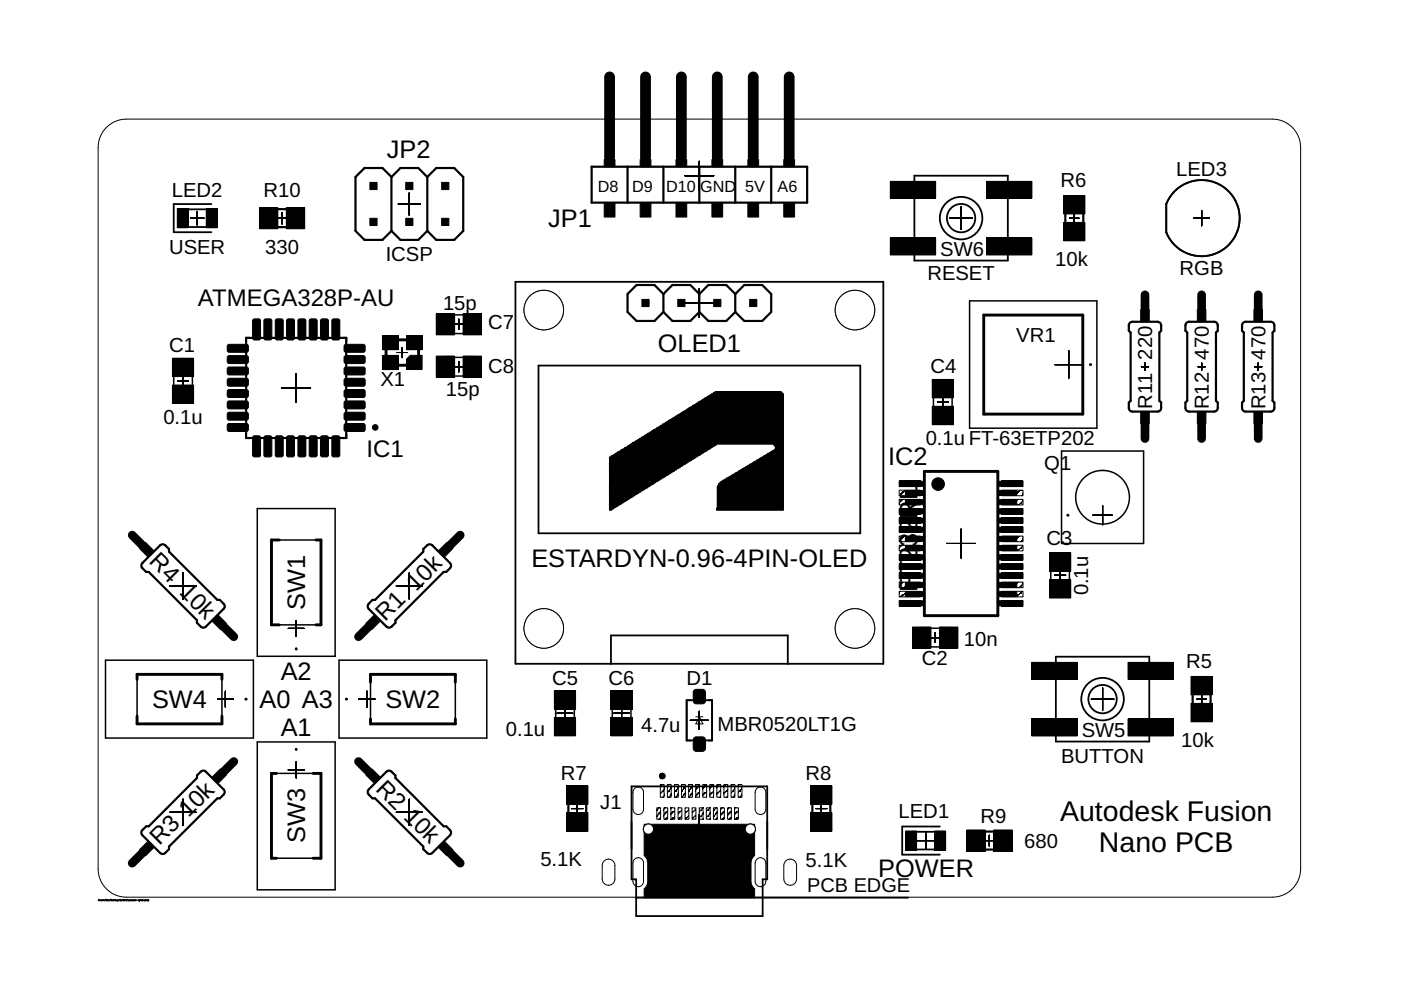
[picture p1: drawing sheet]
<svg xmlns="http://www.w3.org/2000/svg" width="297mm" height="210mm" viewBox="0 0 297 210" stroke-linecap="round" stroke-linejoin="round" font-family="sans-serif">
<g fill="none" stroke="#000" stroke-width=".21">
<path d="M22.6 27l1.6-1.2 1.3-.4 1.3-.1h242.9a6 6 0 0 1 6.1 6v152.9a6 6 0 0 1-6.1 6h-242.9a6 6 0 0 1-6-6v-152.9l.3-2 .6-1.2zM145.2 37.3h6.1M148.3 34.2v6.1M40.4 46.2h2.8M41.8 44.8v2.9M58.6 46.2h2.4M59.8 45v2.5M84.5 43.2h4.6M86.8 40.9v4.7M201.4 46.2h4.7M203.8 43.9v4.7M226.8 46.2h1.9"/>
<path d="M227.8 45.3v1.9M253.2 46.2h3.2M254.8 44.7v3.2M38.8 79.7v2.2M49.3 78.1h1.8v1.1h-1.8zM49.3 75.7h1.8v1.1h-1.8zM49.3 73.3h1.8v1.1h-1.8zM52.3 71.8h21v21h-21zM53.8 68.7h1.2v1.8h-1.2zM56.2 68.7h1.2v1.8h-1.2zM58.6 68.7h1.2v1.8h-1.2zM61 68.7h1.2v1.8h-1.2z"/>
<path d="M62.8 79.2v6.1M63.4 68.7h1.2v1.8h-1.2zM65.8 68.7h1.2v1.8h-1.2zM68.2 68.7h1.2v1.8h-1.2zM70.6 68.7h1.2v1.8h-1.2zM74.5 73.3h1.8v1.1h-1.8zM74.5 75.7h1.8v1.1h-1.8zM74.5 78.1h1.8v1.1h-1.8zM84.2 74.7h2.2M85.3 73.7v2.1M96.2 77.7h2.2M96.2 68.7h2.1"/>
<path d="M97.3 67.7v2.1M97.3 76.7v2.1M145.2 64.2h6.1M148.3 61.2v6.1M223.6 77.3h5.9M226.6 74.4v5.8M242 77.7h1.5M242.8 77v1.5M254 77.7h1.5M254.8 77v1.5M266 77.7h1.5M266.8 77v1.5"/>
<path d="M37.7 80.8h2.2M49.3 90.1h1.8v1.1h-1.8zM49.3 87.7h1.8v1.1h-1.8zM49.3 85.3h1.8v1.1h-1.8zM49.3 82.9h1.8v1.1h-1.8zM49.3 80.5h1.8v1.1h-1.8zM53.8 93.9h1.2v1.8h-1.2zM56.2 93.9h1.2v1.8h-1.2zM58.6 93.9h1.2v1.8h-1.2zM59.8 82.3h6M61 93.9h1.2v1.8h-1.2zM63.4 93.9h1.2v1.8h-1.2z"/>
<path d="M65.8 93.9h1.2v1.8h-1.2zM68.2 93.9h1.2v1.8h-1.2zM70.6 93.9h1.2v1.8h-1.2zM74.5 80.5h1.8v1.1h-1.8zM74.5 82.9h1.8v1.1h-1.8zM74.5 85.3h1.8v1.1h-1.8zM74.5 87.7h1.8v1.1h-1.8zM74.5 90.1h1.8v1.1h-1.8zM198.8 85.2h2.2M199.9 84.1v2.3M200.7 115.2h6.1M203.8 112.2v6.1"/>
<path d="M231.8 109.2h4M233.8 107.2v4.1M36 124.2h5.6M38.8 121.5v5.5M61.1 133.2h3.4M62.8 131.6v3.3M84 124.2h5.6M86.8 121.5v5.5M197.3 135.2h2M198.3 134.1v2.1M223.6 122h2.3M224.8 120.8v2.3"/>
<path d="M46.1 148.2h3.4M47.8 146.6v3.3M76.1 148.2h3.4M77.8 146.6v3.3M118.1 151.2h3.4M119.8 149.6v3.3M130.2 151.2h3.2M131.8 149.6v3.3M146.4 152.7h3.8M147.4 147.2h1.8v.7h-1.8zM147.4 157.5h1.8v.8h-1.8zM147.5 152h1.5"/>
<path d="M148.3 150.8v3.8M148.3 152l.7 1.5h-1.5zM231.4 148.2h4.7M233.8 145.9v4.7M253.8 148.2h1.9M254.8 147.3v1.9M36 172.2h5.6M38.8 169.5v5.5M61.1 163.2h3.4M62.8 161.5v3.4M84 172.2h5.6M86.8 169.5v5.5"/>
<path d="M121.2 171.4h2.4M122.4 170.2v2.5M134.5 167.2a1.11 1.11 0 0 1 1.3-.3 1.11 1.11 0 0 1 .6 1.1v3.6a1.12 1.12 0 0 1-1.1 1.1 1.12 1.12 0 0 1-1.1-1.1v-3.6zM145.2 175.8h6.1M148.3 172.7v6.1M160.4 167.2a1.13 1.13 0 0 1 1.3-.3 1.13 1.13 0 0 1 .7 1.1v3.6a1.13 1.13 0 0 1-1.2 1.1 1.13 1.13 0 0 1-1.1-1.1v-3.6zM173 171.4h2.3M174.1 170.3v2.3M194.4 178.2h3.7M196.3 176.4v3.7M208.6 178.2h2.3M209.8 177.1v2.2"/>
<path d="M128 182.7a1.33 1.33 0 0 1 1.5-.5 1.33 1.33 0 0 1 .9 1.3v2.9a1.34 1.34 0 0 1-1.4 1.3 1.34 1.34 0 0 1-1.3-1.3v-2.9zM134.5 182.2a1.11 1.11 0 0 1 1.3-.3 1.11 1.11 0 0 1 .6 1.1v3.9a1.12 1.12 0 0 1-1.1 1.1 1.12 1.12 0 0 1-1.1-1.1v-3.9zM160.4 182.2a1.13 1.13 0 0 1 1.3-.3 1.13 1.13 0 0 1 .7 1.1v3.9a1.13 1.13 0 0 1-1.2 1.1 1.13 1.13 0 0 1-1.1-1.1v-3.9zM166.5 182.7a1.35 1.35 0 0 1 1.5-.5 1.35 1.35 0 0 1 .9 1.3v2.9a1.35 1.35 0 0 1-1.4 1.3 1.35 1.35 0 0 1-1.3-1.3v-2.9z"/>
<circle cx="137.5" cy="175.8" r="1.08"/>
</g>
<g fill="#000" stroke="#000" stroke-width=".21">
<path d="M48.4 73.1h4.1l.2 .3-.1 1.1-.3 .2-3.9-.1-.2-.3v-.9z" fill-rule="evenodd"/>
<path d="M48.4 75.5h4.1l.2 .3-.1 1.1-.3 .2-3.9-.1-.2-.3v-.9z" fill-rule="evenodd"/>
<path d="M48.4 77.9h4.1l.2 .3-.1 1.1-.3 .2-3.9-.1-.2-.3v-.9z" fill-rule="evenodd"/>
<path d="M53.6 67.8l.4-.2h.8l.4 .2v3.9l-.2 .3-1 .1-.4-.2z" fill-rule="evenodd"/>
<path d="M56 67.8l.4-.2h.8l.4 .2v3.9l-.2 .3-1 .1-.4-.2z" fill-rule="evenodd"/>
<path d="M58.4 67.8l.4-.2h.8l.4 .2v3.9l-.2 .3-1 .1-.4-.2z" fill-rule="evenodd"/>
<path d="M60.8 67.8l.4-.2h.8l.4 .2v3.9l-.2 .3-1 .1-.4-.2z" fill-rule="evenodd"/>
<path d="M63.2 67.8l.4-.2h.8l.4 .2 .1 3.9-.3 .3-1 .1-.4-.2z" fill-rule="evenodd"/>
<path d="M65.6 67.8l.4-.2h.8l.4 .2v3.9l-.2 .3-1 .1-.4-.2z" fill-rule="evenodd"/>
<path d="M68 67.8l.4-.2h.8l.4 .2v3.9l-.2 .3-1 .1-.4-.2z" fill-rule="evenodd"/>
<path d="M70.4 67.8l.4-.2h.8l.4 .2 .1 3.9-.3 .3-1 .1-.4-.2z" fill-rule="evenodd"/>
<path d="M73.1 77.9h4.1l.2 .3v1.1l-.4 .2-3.9-.1-.2-.3v-.9z" fill-rule="evenodd"/>
<path d="M73.1 75.5h4.1l.2 .3v1.1l-.4 .2-3.9-.1-.2-.3v-.9z" fill-rule="evenodd"/>
<path d="M73.1 73.1h4.1l.2 .3v1.1l-.4 .2-3.9-.1-.2-.3v-.9z" fill-rule="evenodd"/>
<path d="M87 75.3h2.5v3h-3.3v-2.2z" fill-rule="evenodd"/>
<path d="M48.4 80.3h4.1l.2 .3-.1 1.1-.3 .2-3.9-.1-.2-.3v-.9z" fill-rule="evenodd"/>
<path d="M48.4 82.6h4.1l.2 .4-.1 1.1-.3 .2-3.9-.1-.2-.3v-.9z" fill-rule="evenodd"/>
<path d="M48.4 85.1h4.1l.2 .3-.1 1.1-.3 .2-3.9-.1-.2-.3v-.9z" fill-rule="evenodd"/>
<path d="M48.4 87.5h4.1l.2 .3-.1 1.1-.3 .2-3.9-.1-.2-.3v-.9z" fill-rule="evenodd"/>
<path d="M48.4 89.8h4.1l.2 .4-.1 1.1-.3 .2-3.9-.1-.2-.3v-.9z" fill-rule="evenodd"/>
<path d="M53.6 92.6l.4-.2h.8l.4 .2v3.9l-.2 .3-1 .1-.4-.2z" fill-rule="evenodd"/>
<path d="M56 92.6l.4-.2h.8l.4 .2v3.9l-.2 .3-1 .1-.4-.2z" fill-rule="evenodd"/>
<path d="M58.4 92.6l.4-.2h.8l.4 .2v3.9l-.2 .3-1 .1-.4-.2z" fill-rule="evenodd"/>
<path d="M60.8 92.6l.4-.2h.8l.4 .2v3.9l-.2 .3-1 .1-.4-.2z" fill-rule="evenodd"/>
<path d="M63.2 92.6l.4-.2h.8l.4 .2 .1 3.9-.3 .3-1 .1-.4-.2z" fill-rule="evenodd"/>
<path d="M65.6 92.6l.4-.2h.8l.4 .2v3.9l-.2 .3-1 .1-.4-.2z" fill-rule="evenodd"/>
<path d="M68 92.6l.4-.2h.8l.4 .2v3.9l-.2 .3-1 .1-.4-.2z" fill-rule="evenodd"/>
<path d="M70.4 92.6l.4-.2h.8l.4 .2 .1 3.9-.3 .3-1 .1-.4-.2z" fill-rule="evenodd"/>
<path d="M73.1 89.8h4.1l.2 .4v1.1l-.4 .2-3.9-.1-.2-.3v-.9z" fill-rule="evenodd"/>
<path d="M73.1 87.5h4.1l.2 .3v1.1l-.4 .2-3.9-.1-.2-.3v-.9z" fill-rule="evenodd"/>
<path d="M73.1 85.1h4.1l.2 .3v1.1l-.4 .2-3.9-.1-.2-.3v-.9z" fill-rule="evenodd"/>
<path d="M73.1 82.6h4.1l.2 .4v1.1l-.4 .2-3.9-.1-.2-.3v-.9z" fill-rule="evenodd"/>
<path d="M73.1 80.3h4.1l.2 .3v1.1l-.4 .2-3.9-.1-.2-.3v-.9z" fill-rule="evenodd"/>
<path d="M147.2 146.3l.3-.1 1.4-.1 .6 .3 .1 2.2-.3 .5-1.6 .1-.6-.2-.1-2.2z" fill-rule="evenodd"/>
<path d="M147.2 156.4l.3-.2h1.4l.6 .3 .1 2.1-.3 .6-1.6 .1-.6-.3-.1-2.1z" fill-rule="evenodd"/>
<path d="M136.6 174.8h23.4v6.6l-.5 .5-.3 1.1 .1 4.2 .2 .7 .5 .6v1.8h-23.4v-1.8l.4-.6 .3-1v-4.3l-.3-.7-.4-.5z" fill-rule="evenodd"/>
<circle cx="79.6" cy="90.6" r=".6"/>
<circle cx="198.9" cy="102.6" r="1.33"/>
<circle cx="140.4" cy="164.5" r=".6"/>
</g>
<g fill="#000" stroke="#000" stroke-width=".21">
<path d="M78.4 38.7h1.5v1.5h-1.5zM86 38.7h1.5v1.5h-1.5zM93.6 38.7h1.6v1.5h-1.6zM128.1 33.8h2.3v1.5h-2.3zM135.7 33.8h2.3v1.5h-2.3zM143.3 33.8h2.3v1.5h-2.3zM150.9 33.8h2.3v1.5h-2.3zM158.6 33.8h2.2v1.5h-2.2zM166.2 33.8h2.3v1.5h-2.3zM188.8 38.5h9.6v3.6h-9.6zM209.2 38.5h9.6v3.6h-9.6zM37.6 44.2h2.3v4.1h-2.3z"/>
<path d="M43.7 44.2h2.3v4.1h-2.3zM55 44h3.9v4.5h-3.9zM56.6 44.2h1.9v4.1h-1.9zM60.7 44h3.9v4.5h-3.9zM61 44.2h2v4.1h-2zM78.4 46.3h1.5v1.5h-1.5zM86 46.3h1.5v1.5h-1.5zM93.6 46.3h1.6v1.5h-1.6zM128.1 43h2.3v3h-2.3zM135.7 43h2.3v3h-2.3zM143.3 43h2.3v3h-2.3zM150.9 43h2.3v3h-2.3z"/>
<path d="M158.6 43h2.2v3h-2.2zM166.2 43h2.3v3h-2.3zM188.8 50.5h9.6v3.6h-9.6zM209.2 50.5h9.6v3.6h-9.6zM225.5 41.5h4.5v3.9h-4.5zM225.5 47.2h4.5v3.9h-4.5zM225.7 47.5h4.2v1.9h-4.2zM225.7 43.1h4.2v1.9h-4.2zM36.6 75.9h4.4v3.9h-4.4zM36.6 77.5h4.4v2.2h-4.4zM81.1 71.1h3.3v3h-3.3zM81.1 75.4h3.3v3h-3.3z"/>
<path d="M86.2 71.1h3.3v3h-3.3zM92.5 75.5h3.9v4.5h-3.9zM92.5 66.5h3.9v4.5h-3.9zM94 75.6h2.3v4.3h-2.3zM94 66.6h2.3v4.3h-2.3zM98.2 75.5h3.9v4.5h-3.9zM98.2 66.5h3.9v4.5h-3.9zM98.4 75.6h2.2v4.3h-2.2zM98.4 66.6h2.2v4.3h-2.2zM136.1 63.5h1.5v1.5h-1.5zM143.7 63.5h1.5v1.5h-1.5zM151.3 63.5h1.5v1.5h-1.5z"/>
<path d="M158.9 63.5h1.6v1.5h-1.6zM241.9 65.6h1.8v2.6h-1.8zM253.9 65.6h1.8v2.6h-1.8zM265.9 65.6h1.8v2.6h-1.8zM36.6 81.6h4.4v3.9h-4.4zM36.6 81.8h4.4v2.3h-4.4zM129.2 99.6h13.9v.2h-13.9zM129.2 99.2h14.6v.1h-14.6zM129.2 98.7h15.4v.2h-15.4zM129.2 98.3h16.2v.1h-16.2zM129.2 99.9h13.4v.2h-13.4zM129.2 99.8h13.7v.1h-13.7z"/>
<path d="M129.2 99.5h14.2v.2h-14.2zM129.2 99.3h14.3v.2h-14.3zM129.2 99h15v.2h-15zM129.2 98.9h15.1v.1h-15.1zM129.2 98.6h15.6v.1h-15.6zM129.2 98.4h15.9v.2h-15.9zM129.2 98.1h16.3v.2h-16.3zM129.2 98h16.6v.1h-16.6zM129.2 97.8h16.8v.2h-16.8zM129.2 97.6h17.1v.2h-17.1zM129.2 97.5h17.4v.2h-17.4zM129.2 97.3h17.5v.2h-17.5z"/>
<path d="M129.2 97.2h17.8v.2h-17.8zM129.2 97h18.1v.2h-18.1zM129.2 96.9h18.3v.1h-18.3zM129.5 96.7h18.3v.2h-18.3zM129.7 96.6h18.3v.2h-18.3zM130 96.4h18.3v.2h-18.3zM130.3 96.3h18.3v.2h-18.3zM130.4 96.1h18.3v.2h-18.3zM130.7 96h18.3v.1h-18.3zM130.9 95.8h18.3v.2h-18.3zM131.2 95.7h18.3v.1h-18.3zM131.5 95.5h18.3v.2h-18.3z"/>
<path d="M131.7 95.4h18.2v.1h-18.2zM132 95.2h18.2v.2h-18.2zM132.3 95.1h18.3v.1h-18.3zM132.4 94.9h18.3v.2h-18.3zM132.7 94.8h18.3v.1h-18.3zM133 94.6h18.2v.2h-18.2zM133.2 94.4h18.3v.2h-18.3zM133.5 94.3h18.3v.2h-18.3zM133.6 94.1h18.3v.2h-18.3zM133.9 94h32.2v.2h-32.2zM134.1 93.8h32v.2h-32zM134.4 93.7h31.7v.2h-31.7z"/>
<path d="M134.7 93.5h31.4v.2h-31.4zM134.9 93.4h31.2v.2h-31.2zM135.1 93.2h31v.2h-31zM135.5 93.1h30.6v.1h-30.6zM135.6 92.9h30.5v.2h-30.5zM135.9 92.8h30.2v.1h-30.2zM136.1 92.6h30v.2h-30zM136.4 92.5h29.7v.1h-29.7zM136.7 92.3h29.4v.2h-29.4zM136.8 92.2h29.3v.1h-29.3zM137.1 92h29v.2h-29zM137.3 91.9h28.8v.1h-28.8z"/>
<path d="M137.6 91.7h28.5v.2h-28.5zM137.9 91.5h28.2v.2h-28.2zM138.1 91.4h28v.2h-28zM138.4 91.2h27.7v.2h-27.7zM138.5 91.1h27.6v.2h-27.6zM138.8 91h27.3v.1h-27.3zM139.1 90.8h27v.2h-27zM139.3 90.6h26.8v.2h-26.8zM139.6 90.5h26.5v.2h-26.5zM139.9 90.3h26.2v.2h-26.2zM140 90.2h26.1v.2h-26.1zM140.4 90h25.7v.2h-25.7z"/>
<path d="M140.5 89.9h25.6v.1h-25.6zM140.8 89.7h25.3v.2h-25.3zM141.1 89.6h25v.1h-25zM141.2 89.4h24.9v.2h-24.9zM141.6 89.3h24.5v.1h-24.5zM141.7 89.1h24.4v.2h-24.4zM142 89h24.1v.1h-24.1zM142.3 88.8h23.8v.2h-23.8zM142.5 88.7h23.6v.1h-23.6zM142.8 88.5h23.3v.2h-23.3zM143.1 88.3h23v.2h-23zM143.2 88.2h22.9v.2h-22.9z"/>
<path d="M143.5 88.1h22.6v.1h-22.6zM143.7 87.9h22.4v.2h-22.4zM144 87.8h22.1v.1h-22.1zM144.3 87.6h21.8v.2h-21.8zM144.5 87.4h21.6v.2h-21.6zM144.8 87.3h21.3v.2h-21.3zM144.9 87.1h21.2v.2h-21.2zM145.2 87h20.9v.2h-20.9zM145.5 86.8h20.6v.2h-20.6zM145.7 86.7h20.4v.1h-20.4zM146 86.5h20.1v.2h-20.1zM146.1 86.4h20v.2h-20z"/>
<path d="M146.5 86.2h19.6v.2h-19.6zM146.7 86.1h19.4v.1h-19.4zM146.9 85.9h19.2v.2h-19.2zM147.2 85.8h18.9v.1h-18.9zM147.5 85.6h18.6v.2h-18.6zM147.6 85.5h18.5v.1h-18.5zM148 85.3h18.1v.2h-18.1zM148.1 85.2h18v.1h-18zM148.4 85h17.7v.2h-17.7zM148.7 84.9h17.4v.1h-17.4zM148.9 84.7h17.2v.2h-17.2zM149.2 84.5h16.9v.2h-16.9z"/>
<path d="M149.3 84.4h16.8v.2h-16.8zM149.6 84.2h16.5v.2h-16.5zM149.9 84.1h16.2v.2h-16.2zM150.1 83.9h16v.2h-16zM150.4 83.8h15.7v.1h-15.7zM150.7 83.6h15.4v.2h-15.4zM150.9 83.5h15.2v.2h-15.2zM151.2 83.3h14.7v.2h-14.7zM151.3 83.2h14.5v.2h-14.5zM151.6 83h14v.2h-14zM156.5 99.9h9.6v.2h-9.6zM156.7 99.8h9.4v.1h-9.4z"/>
<path d="M157 99.6h9.1v.2h-9.1zM157.2 99.5h8.9v.2h-8.9zM157.4 99.3h8.7v.2h-8.7zM157.7 99.2h8.4v.1h-8.4zM158 99h8.1v.2h-8.1zM158.2 98.9h7.9v.1h-7.9zM158.5 98.7h7.6v.2h-7.6zM158.8 98.6h7.3v.1h-7.3zM158.9 98.4h7.2v.2h-7.2zM159.2 98.3h6.9v.1h-6.9zM159.5 98.1h6.6v.2h-6.6zM159.7 98h6.4v.1h-6.4z"/>
<path d="M160 97.8h6.1v.2h-6.1zM160.3 97.6h5.8v.2h-5.8zM160.5 97.5h5.6v.2h-5.6zM160.8 97.3h5.3v.2h-5.3zM161.1 97.2h5v.2h-5zM161.2 97h4.9v.2h-4.9zM161.5 96.9h4.6v.1h-4.6zM161.8 96.7h4.3v.2h-4.3zM162 96.6h4.1v.2h-4.1zM162.3 96.4h3.8v.2h-3.8zM162.6 96.3h3.5v.2h-3.5zM162.8 96.1h3.3v.2h-3.3z"/>
<path d="M163 96h3.1v.1h-3.1zM163.3 95.8h2.8v.2h-2.8zM163.5 95.7h2.6v.1h-2.6zM163.8 95.5h2.3v.2h-2.3zM164 94.1h2.1v.2h-2.1zM164.1 95.4h2v.1h-2zM164.1 94.3h2v.2h-2zM164.3 95.2h1.8v.2h-1.8zM164.3 94.4h1.8v.2h-1.8zM164.4 95.1h1.7v.1h-1.7zM164.4 94.9h1.7v.2h-1.7zM164.4 94.8h1.7v.1h-1.7z"/>
<path d="M164.4 94.6h1.7v.2h-1.7zM197.7 86.1h4.4v3.9h-4.4zM197.7 80.5h4.4v3.8h-4.4zM197.7 86.3h4.4v2.2h-4.4zM197.7 81.9h4.4v2.3h-4.4zM241.9 87.3h1.8v2.6h-1.8zM253.9 87.3h1.8v2.6h-1.8zM265.9 87.3h1.8v2.6h-1.8zM30.9 115l1.8 1.9-1.3 1.3-1.8-1.9zM92.9 116.9l1.8-1.9 1.3 1.3-1.8 1.9zM129.2 107.7h.9v.2h-.9zM129.2 107.3h1.7v.1h-1.7z"/>
<path d="M129.2 106.8h2.5v.2h-2.5zM129.2 104.8h5.5v.2h-5.5zM129.2 104.4h6.3v.1h-6.3zM129.2 103.9h7v.2h-7zM129.2 103.4h7.8v.2h-7.8zM129.2 103h8.6v.1h-8.6zM129.2 102.5h9.3v.2h-9.3zM129.2 100.1h13.1v.2h-13.1zM129.2 108h.5v.2h-.5zM129.2 107.9h.6v.1h-.6zM129.2 107.5h1.1v.2h-1.1zM129.2 107.4h1.4v.2h-1.4z"/>
<path d="M129.2 107.1h1.8v.2h-1.8zM129.2 107h2.1v.1h-2.1zM129.2 106.6h2.6v.2h-2.6zM129.2 106.5h2.9v.2h-2.9zM129.2 106.3h3.1v.2h-3.1zM129.2 106.2h3.4v.2h-3.4zM129.2 106h3.7v.2h-3.7zM129.2 105.9h3.8v.1h-3.8zM129.2 105.7h4.1v.2h-4.1zM129.2 105.6h4.3v.1h-4.3zM129.2 105.4h4.6v.2h-4.6zM129.2 105.3h4.9v.1h-4.9z"/>
<path d="M129.2 105.1h5.1v.2h-5.1zM129.2 105h5.4v.1h-5.4zM129.2 104.7h5.8v.1h-5.8zM129.2 104.5h6.1v.2h-6.1zM129.2 104.2h6.6v.2h-6.6zM129.2 104.1h6.7v.1h-6.7zM129.2 103.7h7.3v.2h-7.3zM129.2 103.6h7.5v.2h-7.5zM129.2 103.3h8.1v.2h-8.1zM129.2 103.1h8.2v.2h-8.2zM129.2 102.8h8.7v.2h-8.7zM129.2 102.7h9v.1h-9z"/>
<path d="M129.2 102.4h9.5v.2h-9.5zM129.2 102.2h9.8v.2h-9.8zM129.2 102.1h9.9v.1h-9.9zM129.2 101.9h10.2v.2h-10.2zM129.2 101.8h10.5v.1h-10.5zM129.2 101.6h10.7v.2h-10.7zM129.2 101.5h11v.1h-11zM129.2 101.3h11.2v.2h-11.2zM129.2 101.2h11.5v.1h-11.5zM129.2 101h11.7v.2h-11.7zM129.2 100.9h11.9v.1h-11.9zM129.2 100.7h12.2v.2h-12.2z"/>
<path d="M129.2 100.5h12.5v.2h-12.5zM129.2 100.4h12.7v.2h-12.7zM129.2 100.2h13v.2h-13zM151.9 108h14.2v.2h-14.2zM151.9 107.9h14.2v.1h-14.2zM151.9 107.7h14.2v.2h-14.2zM152.1 107.5h14v.2h-14zM152.1 107.4h14v.2h-14zM152.1 107.3h14v.1h-14zM152.1 107.1h14v.2h-14zM152.1 107h14v.1h-14zM152.1 106.8h14v.2h-14z"/>
<path d="M152.1 106.6h14v.2h-14zM152.1 106.5h14v.2h-14zM152.1 106.3h14v.2h-14zM152.1 106.2h14v.2h-14zM152.1 106h14v.2h-14zM152.1 105.9h14v.1h-14zM152.1 105.7h14v.2h-14zM152.1 105.6h14v.1h-14zM152.1 105.4h14v.2h-14zM152.1 105.3h14v.1h-14zM152.1 105.1h14v.2h-14zM152.1 105h14v.1h-14z"/>
<path d="M152.1 104.8h14v.2h-14zM152.1 104.7h14v.1h-14zM152.1 104.5h14v.2h-14zM152.1 104.4h14v.1h-14zM152.1 104.2h14v.2h-14zM152.1 104.1h14v.1h-14zM152.1 103.9h14v.2h-14zM152.1 103.7h14v.2h-14zM152.1 103.6h14v.2h-14zM152.1 103.4h14v.2h-14zM152.1 103.3h14v.2h-14zM152.1 103.1h14v.2h-14z"/>
<path d="M152.2 103h13.9v.1h-13.9zM152.2 102.8h13.9v.2h-13.9zM152.4 102.7h13.7v.1h-13.7zM152.4 102.5h13.7v.2h-13.7zM152.5 102.4h13.6v.2h-13.6zM152.7 102.2h13.4v.2h-13.4zM152.8 102.1h13.3v.1h-13.3zM153.1 101.9h13v.2h-13zM153.3 101.8h12.8v.1h-12.8zM153.6 101.6h12.5v.2h-12.5zM153.9 101.5h12.2v.1h-12.2zM154.1 101.3h12v.2h-12z"/>
<path d="M154.4 101.2h11.7v.1h-11.7zM154.7 101h11.4v.2h-11.4zM155 100.9h11.1v.1h-11.1zM155.1 100.7h11v.2h-11zM155.4 100.5h10.7v.2h-10.7zM155.7 100.4h10.4v.2h-10.4zM155.9 100.2h10.2v.2h-10.2zM156.2 100.1h9.9v.2h-9.9zM190.6 102h4.5v1.2h-4.5zM190.6 103.9h4.5v1.2h-4.5zM190.6 105.9h4.5v1.2h-4.5zM190.6 107.8h4.5v1.2h-4.5z"/>
<path d="M190.6 109.8h4.5v1.2h-4.5zM190.6 111.7h4.5v1.2h-4.5zM190.6 113.7h4.5v1.2h-4.5zM190.6 115.6h4.5v1.2h-4.5zM190.6 117.6h4.5v1.2h-4.5zM190.6 119.5h4.5v1.2h-4.5zM192 102h3.9v1.1h-3.9zM192 104h3.9v1.1h-3.9zM192 105.9h3.9v1.1h-3.9zM192 107.9h3.9v1h-3.9zM192 109.8h3.9v1.1h-3.9zM192 111.8h3.9v1h-3.9z"/>
<path d="M192 113.7h3.9v1.1h-3.9zM192 115.7h3.9v1h-3.9zM192 117.6h3.9v1.1h-3.9zM192 119.6h3.9v1h-3.9zM211.7 119.6h3.9v1h-3.9zM211.7 117.6h3.9v1.1h-3.9zM211.7 115.7h3.9v1h-3.9zM211.7 113.7h3.9v1.1h-3.9zM211.7 111.8h3.9v1h-3.9zM211.7 109.8h3.9v1.1h-3.9zM211.7 107.9h3.9v1h-3.9zM211.7 105.9h3.9v1.1h-3.9z"/>
<path d="M211.7 104h3.9v1.1h-3.9zM211.7 102h3.9v1.1h-3.9zM212.4 119.5h4.5v1.2h-4.5zM212.4 117.6h4.5v1.2h-4.5zM212.4 115.6h4.5v1.2h-4.5zM212.4 113.7h4.5v1.2h-4.5zM212.4 111.7h4.5v1.2h-4.5zM212.4 109.8h4.5v1.2h-4.5zM212.4 107.8h4.5v1.2h-4.5zM212.4 105.9h4.5v1.2h-4.5zM212.4 103.9h4.5v1.2h-4.5zM212.4 102h4.5v1.2h-4.5z"/>
<path d="M222.5 117.2h4.5v3.9h-4.5zM222.6 118.7h4.3v2.3h-4.3zM46.2 130.3l1.8 1.9-1.3 1.3-1.8-1.9zM77.6 132.2l1.8-1.9 1.3 1.3-1.8 1.9zM190.6 121.5h4.5v1.2h-4.5zM190.6 123.4h4.5v1.2h-4.5zM190.6 125.4h4.5v1.2h-4.5zM190.6 127.3h4.5v1.2h-4.5zM192 121.5h3.9v1.1h-3.9zM192 123.5h3.9v1h-3.9zM192 125.4h3.9v1.1h-3.9zM192 127.4h3.9v1h-3.9z"/>
<path d="M193.5 132.9h3.9v4.5h-3.9zM195 133h2.3v4.4h-2.3zM199.2 132.9h3.9v4.5h-3.9zM199.4 133h2.2v4.4h-2.2zM211.7 127.4h3.9v1h-3.9zM211.7 125.4h3.9v1.1h-3.9zM211.7 123.5h3.9v1h-3.9zM211.7 121.5h3.9v1.1h-3.9zM212.4 127.3h4.5v1.2h-4.5zM212.4 125.4h4.5v1.2h-4.5zM212.4 123.4h4.5v1.2h-4.5zM212.4 121.5h4.5v1.2h-4.5z"/>
<path d="M222.5 122.9h4.5v3.9h-4.5zM222.6 123.1h4.3v2.2h-4.3zM117.5 146.4h4.5v3.9h-4.5zM117.5 152.1h4.5v3.9h-4.5zM117.6 148h4.4v2.2h-4.4zM117.6 152.3h4.4v2.2h-4.4zM129.5 146.4h4.5v3.9h-4.5zM129.5 152.1h4.5v3.9h-4.5zM129.6 148h4.4v2.2h-4.4zM129.6 152.3h4.4v2.2h-4.4zM218.8 140.4h9.6v3.6h-9.6zM218.8 152.4h9.6v3.6h-9.6z"/>
<path d="M239.2 140.4h9.6v3.6h-9.6zM239.2 152.4h9.6v3.6h-9.6zM252.5 143.4h4.5v3.9h-4.5zM252.5 149.1h4.5v3.9h-4.5zM252.7 149.5h4.2v1.9h-4.2zM252.7 145h4.2v2h-4.2zM44.9 164.8l1.8-1.8 1.3 1.3-1.8 1.8zM77.6 164.3l1.3-1.3 1.8 1.8-1.3 1.3zM120.2 172.3h4.5v3.9h-4.5zM120.2 166.6h4.5v3.9h-4.5zM120.3 168.3h4.2v1.9h-4.2zM120.3 172.7h4.2v1.9h-4.2z"/>
<path d="M139.3 171.3h.8v2.4h-.8zM140 166.3h.8v2.7h-.8zM140.8 171.3h.8v2.4h-.8zM141.5 166.3h.8v2.7h-.8zM142.3 171.3h.8v2.4h-.8zM143 166.3h.8v2.7h-.8zM143.8 171.3h.8v2.4h-.8zM144.5 166.3h.8v2.7h-.8zM145.2 171.3h.8v2.4h-.8zM146 166.3h.8v2.7h-.8zM146.7 171.3h.9v2.4h-.9zM147.5 166.3h.8v2.7h-.8z"/>
<path d="M148.3 171.3h.8v2.4h-.8zM149 166.3h.8v2.7h-.8zM149.8 171.3h.8v2.4h-.8zM150.5 166.3h.8v2.7h-.8zM151.3 171.3h.8v2.4h-.8zM152 166.3h.8v2.7h-.8zM152.8 171.3h.8v2.4h-.8zM153.5 166.3h.8v2.7h-.8zM154.3 171.3h.8v2.4h-.8zM155 166.3h.8v2.7h-.8zM155.7 171.3h.8v2.4h-.8zM156.5 166.3h.8v2.7h-.8z"/>
<path d="M171.9 172.3h4.5v3.9h-4.5zM171.9 166.6h4.5v3.9h-4.5zM172 168.3h4.2v1.9h-4.2zM172 172.7h4.2v1.9h-4.2zM192 176.2h2.3v4.1h-2.3zM198.2 176.2h2.3v4.1h-2.3zM205 176h3.9v4.5h-3.9zM206.6 176.1h1.9v4.2h-1.9zM210.7 176h3.9v4.5h-3.9zM211 176.1h1.9v4.2h-1.9zM29.6 180.1l1.8-1.8 1.3 1.3-1.8 1.8zM92.9 179.6l1.3-1.3 1.8 1.8-1.3 1.3z"/>
</g>
<g fill="none" stroke="#000" stroke-width=".38">
<path d="M193.9 37.3h19.8v17.9h-19.8zM38.8 44.4h6v3.7h-6zM44.8 43.3h-8v5.9h8M109.3 59.8h78v80.9h-78zM52.2 71.6h21.2v21.3h-21.2zM114.2 77.5h68.2v35.6h-68.2zM223.9 139.2h19.8v18h-19.8zM129.5 140.7v-6h37.5v6M145.6 148.5h5.4v8.5h-5.4zM133.9 166.7h28.8v19.7h-1v7.8h-26.8v-7.8h-1zM193.3 176.4h6v3.7h-6zM199.3 175.2h-8v6h8"/>
<path d="M134.9 190.3h57.6"/>
<circle cx="203.8" cy="46.2" r="4.5"/>
<circle cx="203.8" cy="46.2" r="3"/>
<circle cx="254.8" cy="46.2" r="8.1"/>
<circle cx="233.8" cy="148.2" r="4.5"/>
<circle cx="233.8" cy="148.2" r="3"/>
</g>
<path d="M81.9 72.1h6.9v5.3h-6.9zM208.6 66.8h21v21h-21zM196 99.9h15.6v30.6h-15.6zM59.2 114.5h-1.6v18h1.6M67 114.5h1.1v18h-1.1M29.1 144v-1h18v1M29.1 151.8v1.7h18v-1.7M78.5 144.6v-1.6h18v1.6M78.5 152.4v1.1h18v-1.1M58.6 164h-1v18h1M66.4 164h1.7v18h-1.7" fill="none" stroke="#000" stroke-width=".61"/>
<g fill="none" stroke="#000" stroke-width=".47">
<path d="M83 37.5l1.9-1.9h3.8l1.9 1.9M83 37.5l-1.9-1.9h-3.8l-1.9 1.9v11.5l1.9 1.9h3.8l1.9-1.9M83 37.5v11.5M90.6 37.5l1.9-1.9h3.8l1.9 1.9v11.5l-1.9 1.9h-3.8l-1.9-1.9M90.6 37.5v11.5M125.4 35.3h45.7v7.7h-45.7zM133.1 35.3v7.7M140.7 35.3v7.7M148.3 35.3v7.7M155.9 35.3v7.7M163.5 35.3v7.7M58.6 44.3h2.4"/>
<path d="M58.6 48.2h2.4M83 49l1.9 1.9h3.8l1.9-1.9M225.9 45v2.5M229.7 45v2.5M140.7 62.3l-1.9-1.9h-3.8l-1.9 1.9v3.8l1.9 2h3.8l1.9-2M140.7 62.3l1.9-1.9h3.8l1.9 1.9M140.7 66.1l1.9 2h3.8l1.9-2M140.7 62.3v3.8M148.3 62.3l1.9-1.9h3.8l1.9 1.9M148.3 66.1l1.9 2h3.8l1.9-2M148.3 62.3v3.8M155.9 62.3l1.9-1.9h3.8l1.9 1.9v3.8l-1.9 2h-3.8l-1.9-2"/>
<path d="M155.9 62.3v3.8M239.5 68.5l.6-.3h5.3l.5 .2 .2 .3 .1 1.4-.4 .4v14.5l.4 .4v1.1l-.2 .5-.3 .2-5.6 .1-.5-.2-.2-.4-.1-1.3 .4-.4v-14.5l-.4-.4v-1.1zM251.5 68.5l.6-.3h5.3l.5 .2 .2 .3 .1 1.4-.4 .4v14.5l.4 .4v1.1l-.2 .5-.3 .2-5.6 .1-.4-.2-.3-.4-.1-1.3 .4-.4v-14.5l-.4-.4v-1.1zM263.7 68.4l.4-.2h5.3l.5 .2 .3 .3v1.4l-.4 .4v14.5l.4 .4v1.1l-.2 .5-.3 .2-5.6 .1-.4-.2-.3-.4-.1-1.3 .4-.4v-14.5l-.4-.4v-1.1zM30.2 119.4l3.8-3.8 .4-.2 .4 .1 1 .9v.6l10.3 10.2h.5l.8 .8a.71 .71 0 0 1 0 1.1l-3.8 3.8-.4 .2-.4-.1-1-.9v-.6l-10.3-10.2h-.5l-.8-.8-.2-.5zM79 127.2h.5l10.2-10.2v-.6l1.1-.9 .4-.1 .5 .2 3.8 4 .1 .4-.2 .5-.8 .8h-.5l-10.3 10.2v.6l-1 .9-.4 .1-.5-.2-3.7-3.8-.2-.4v-.5zM252.9 147v2.5M256.7 147v2.5M30.2 176l.8-.8h.5l10.3-10.2v-.6l.8-.8a.72 .72 0 0 1 1 0l4 4a.71 .71 0 0 1-.2 .9l-.8 .8h-.5l-10.3 10.2v.5l-1 1-.4 .1-.4-.3-3.8-3.7-.2-.4zM78.2 167.4l3.7-3.8a.72 .72 0 0 1 1.1 0l.8 .8v.6l10.3 10.2h.5l.9 1 .1 .5-.2 .4-3.7 3.7-.5 .3-.4-.1-1.1-1v-.5l-10.2-10.2h-.5l-.8-.8-.2-.5zM120.5 170.2v2.5M124.3 170.2v2.5"/>
<path d="M172.2 170.2v2.5M176 170.2v2.5M208.5 176.3h2.5M208.5 180.1h2.5"/>
</g>
<g fill="none" stroke="#000" stroke-width=".32">
<path d="M36.8 79.7v2.2M40.8 79.6v2.3M96.1 75.8h2.3M96.1 66.8h2.3M96.2 79.7h2.2M96.2 70.7h2.2M205.6 63.8h27v27h-27zM208.6 66.8h21v21h-21zM197.9 84.1v2.3M201.9 84.1v2.2M225.1 95.6h17.4v19.6h-17.4zM54.5 107.8h16.6v31.3h-16.6z"/>
<path d="M57.6 114.5h10.5v18h-10.5zM22.4 140h31.3v16.5h-31.3zM71.9 140h31.3v16.5h-31.3zM197.1 133.2h2.3M197.2 137.2h2.2M222.8 120.9v2.2M226.7 120.8v2.3M29.1 143h18v10.5h-18zM54.5 157.3h16.6v31.4h-16.6zM78.5 143h18v10.5h-18zM117.8 150.2v2.2M121.8 150.1v2.3"/>
<path d="M129.8 150.2v2.2M133.8 150.1v2.3M57.6 164h10.5v18h-10.5z"/>
<circle cx="231.2" cy="77.3" r=".15"/>
<circle cx="226.4" cy="109.2" r=".15"/>
<circle cx="233.8" cy="105.4" r="5.7"/>
<circle cx="62.8" cy="137.6" r=".15"/>
<circle cx="52.2" cy="148.2" r=".15"/>
<circle cx="62.8" cy="158.9" r=".15"/>
<circle cx="73.4" cy="148.2" r=".15"/>
</g>
<path d="M129.2 16.3v17.1M136.9 16.3v17.1M144.5 16.3v17.1M152.1 16.3v17.1M159.7 16.3v17.1M167.3 16.3v17.1" fill="none" stroke="#000" stroke-width="2.3"/>
<g fill="none" stroke="#000" stroke-width="1.8">
<path d="M242.8 62.5v3.1M254.8 62.5v3.1M266.8 62.5v3.1M242.8 89.9v3.1M254.8 89.9v3.1M266.8 89.9v3.1M28 113.5l2.2 2.1M97.6 113.5l-2.2 2.1M47.4 132.9l2.2 2.1M78.2 132.9l-2.2 2.1M49.6 161.5l-2.2 2.1M76 161.5l2.2 2.1"/>
<path d="M30.2 180.8l-2.2 2.2M95.4 180.8l2.2 2.2"/>
</g>
<circle cx="137.5" cy="175.8" r="1.08" fill="#fff" stroke="#000" stroke-width=".21"/>
<circle cx="159.1" cy="175.8" r="1.08" fill="none" stroke="#000" stroke-width=".21"/>
<circle cx="159.1" cy="175.8" r="1.08" fill="#fff" stroke="#000" stroke-width=".21"/>
<g fill="none" stroke="#000" stroke-width=".21">
<path d="M84.5 43.2h4.6M86.8 40.9v4.7M253.2 46.2h3.2M254.8 44.7v3.2M145.2 64.2h6.1M148.3 61.2v6.1"/>
<circle cx="115.3" cy="65.7" r="4.2"/>
</g>
<circle cx="115.3" cy="65.7" r="4.2" fill="#fff" stroke="#000" stroke-width=".21"/>
<circle cx="181.3" cy="65.7" r="4.2" fill="none" stroke="#000" stroke-width=".21"/>
<circle cx="181.3" cy="65.7" r="4.2" fill="#fff" stroke="#000" stroke-width=".21"/>
<circle cx="115.3" cy="133.2" r="4.2" fill="none" stroke="#000" stroke-width=".21"/>
<circle cx="115.3" cy="133.2" r="4.2" fill="#fff" stroke="#000" stroke-width=".21"/>
<circle cx="181.3" cy="133.2" r="4.2" fill="none" stroke="#000" stroke-width=".21"/>
<circle cx="181.3" cy="133.2" r="4.2" fill="#fff" stroke="#000" stroke-width=".21"/>
<g fill="none" stroke="#000" stroke-width=".21">
<path d="M145.2 37.3h6.1M148.3 34.2v6.1M40.4 46.2h2.8M41.8 44.8v2.9M58.6 46.2h2.4M59.8 45v2.5M84.5 43.2h4.6M86.8 40.9v4.7M201.4 46.2h4.7M203.8 43.9v4.7M226.8 46.2h1.9M227.8 45.3v1.9"/>
<path d="M253.2 46.2h3.2M254.8 44.7v3.2M38.8 79.7v2.2M62.8 79.2v6.1M84.2 74.7h2.2M85.3 73.7v2.1M96.2 77.7h2.2M96.2 68.7h2.1M97.3 67.7v2.1M97.3 76.7v2.1M145.2 64.2h6.1M148.3 61.2v6.1"/>
<path d="M223.6 77.3h5.9M226.6 74.4v5.8M242 77.7h1.5M242.8 77v1.5M254 77.7h1.5M254.8 77v1.5M266 77.7h1.5M266.8 77v1.5M37.7 80.8h2.2M59.8 82.3h6M198.8 85.2h2.2M199.9 84.1v2.3"/>
<path d="M200.7 115.2h6.1M203.8 112.2v6.1M231.8 109.2h4M233.8 107.2v4.1M36 124.2h5.6M38.8 121.5v5.5M61.1 133.2h3.4M62.8 131.6v3.3M84 124.2h5.6M86.8 121.5v5.5M197.3 135.2h2M198.3 134.1v2.1"/>
<path d="M223.6 122h2.3M224.8 120.8v2.3M46.1 148.2h3.4M47.8 146.6v3.3M76.1 148.2h3.4M77.8 146.6v3.3M118.1 151.2h3.4M119.8 149.6v3.3M130.2 151.2h3.2M131.8 149.6v3.3M146.4 152.7h3.8M148.3 150.8v3.8"/>
<path d="M231.4 148.2h4.7M233.8 145.9v4.7M253.8 148.2h1.9M254.8 147.3v1.9M36 172.2h5.6M38.8 169.5v5.5M61.1 163.2h3.4M62.8 161.5v3.4M84 172.2h5.6M86.8 169.5v5.5M121.2 171.4h2.4M122.4 170.2v2.5"/>
<path d="M145.2 175.8h6.1M148.3 172.7v6.1M173 171.4h2.3M174.1 170.3v2.3M194.4 178.2h3.7M196.3 176.4v3.7M208.6 178.2h2.3M209.8 177.1v2.2M20.9 190.6l-.1 .4M21 190.7l.1 .3 .1-.3M21.4 190.8l-.1 .2M21.6 190.9l.1 .1"/>
<path d="M21.6 190.9h.1M21.7 190.9h.1M21.9 190.8l-.1 .2M22.1 190.8h-.1l.1 .2h-.1M22.4 190.6l-.2 .4M22.6 190.7h-.1l.1 .3-.2-.1M22.7 190.8l.1 .2h-.1l.1-.1M23 191v-.2l.2 .2M23.1 190.8v.2M23.4 190.6l-.1 .4M23.5 190.7l.2 .1-.1 .2zM23.8 190.9l.1 .1"/>
<path d="M23.8 190.9h.1M23.9 190.9h.1M24.2 190.8h-.2l.2 .2h-.2M24.3 190.7v.3M24.3 190.8l.1 .2M24.4 190.8l-.1 .1M24.5 190.8h.1M24.5 190.7l.1 .3M24.6 191h.1M24.9 191h.2l-.1-.2-.1 .3M25.3 190.6l-.1 .4M25.6 190.7l-.2 .1v.2h.2l-.1-.2"/>
<path d="M25.7 190.9l.1 .1M25.7 190.9h.1M25.8 190.9h.1M26 190.8h-.1v.2M26.1 190.8h.1v.2v-.1M26.4 190.7h.1M26.4 190.8v.2M26.5 191v-.2l.1 .2M26.7 190.8h.1M26.7 190.7l.1 .3M27 190.6l-.1 .4M27.1 190.8l.1 .2h-.1l.1-.1"/>
<path d="M27.4 190.8v.2l.1-.2M27.6 190.8h.1M27.6 190.7l.1 .3M28.2 190.7v.3h-.2l.2-.2M28.3 190.9l.1 .1M28.3 190.9h.1M28.4 190.9h.1M28.6 190.8h-.1l.1 .2h-.1M28.8 190.7v.3M28.8 190.8l.1 .2M28.9 190.8l-.1 .1M29 190.9h.2"/>
<path d="M29.4 190.8h-.1l.1 .2h-.1M29.5 190.8l.1 .2M29.7 190.8l-.2 .3M29.8 191v-.2h.1l.1 .2M29.9 190.8v.2M30.1 190.7l.1 .3-.1-.2M30.6 190.7v.3M30.7 191h.1M30.8 190.7l.1 .3-.1-.2M31.1 191v-.2h.2v.2M31.2 190.8v.2M31.4 191h.1v-.2l-.1 .3"/>
<circle cx="24.7" cy="190.9" r=".09"/>
<circle cx="27.8" cy="190.9" r=".09"/>
<circle cx="30.4" cy="190.9" r=".09"/>
</g>
<g font-size="6">
<text x="224.8" y="174.2">Autodesk Fusion</text>
<text x="233" y="180.6">Nano PCB</text>
</g>
<g font-size="5.4">
<text x="82" y="33.6">JP2</text>
<text x="116.2" y="48.1">JP1</text>
<text x="139.5" y="74.6">OLED1</text>
<text x="188.3" y="98.6">IC2</text>
<text x="194.5" y="106.1" transform="rotate(-90 194.5 106.1)">L</text>
<text x="194.5" y="112.9" transform="rotate(-90 194.5 112.9)">2</text>
<text x="194.5" y="109.9" transform="rotate(-90 194.5 109.9)">R</text>
<text x="194.5" y="118.9" transform="rotate(-90 194.5 118.9)">2</text>
<text x="194.5" y="115.9" transform="rotate(-90 194.5 115.9)">3</text>
<text x="112.7" y="120.1">ESTARDYN-0.96-4PIN-OLED</text>
<text x="194.5" y="125.5" transform="rotate(-90 194.5 125.5)">F</text>
<text x="194.5" y="122.2" transform="rotate(-90 194.5 122.2)">T</text>
<text x="64.7" y="129.3" transform="rotate(-90 64.7 129.3)">SW1</text>
<text x="59.5" y="144.1">A2</text>
<text x="32.2" y="150.1">SW4</text>
<text x="55" y="150.1">A0 A3</text>
<text x="81.7" y="150.1">SW2</text>
<text x="59.5" y="156.1">A1</text>
<text x="64.7" y="178.8" transform="rotate(-90 64.7 178.8)">SW3</text>
<text x="186.2" y="186">POWER</text>
</g>
<g font-size="5.1">
<text x="42" y="64.8">ATMEGA328P-AU</text>
<text x="77.7" y="96.9">IC1</text>
<text x="31.4" y="119.3" transform="rotate(45 31.4 119.3)">R4</text>
<text x="37.8" y="125.8" transform="rotate(45 37.8 125.8)">10k</text>
<text x="88.2" y="125.5" transform="rotate(-45 88.2 125.5)">10k</text>
<text x="81.7" y="131.9" transform="rotate(-45 81.7 131.9)">R1</text>
<text x="79.4" y="167.4" transform="rotate(45 79.4 167.4)">R2</text>
<text x="39.9" y="173.5" transform="rotate(-45 39.9 173.5)">10k</text>
<text x="85.4" y="173.4" transform="rotate(45 85.4 173.4)">10k</text>
<text x="33.8" y="179.5" transform="rotate(-45 33.8 179.5)">R3</text>
</g>
<g font-size="4.3">
<text x="36.4" y="41.8">LED2</text>
<text x="55.9" y="41.8">R10</text>
<text x="224.8" y="39.7">R6</text>
<text x="249.4" y="37.3">LED3</text>
<text x="35.8" y="53.8">USER</text>
<text x="56.2" y="53.8">330</text>
<text x="81.8" y="55.3">ICSP</text>
<text x="196.6" y="59.3">RESET</text>
<text x="199.3" y="54.2">SW6</text>
<text x="223.7" y="56.5">10k</text>
<text x="250.1" y="58.2">RGB</text>
<text x="93.9" y="65.7">15p</text>
<text x="103.5" y="69.7">C7</text>
<text x="35.9" y="74.5">C1</text>
<text x="215.5" y="72.5">VR1</text>
<text x="244.3" y="76.2" transform="rotate(-90 244.3 76.2)">220</text>
<text x="256.3" y="76.2" transform="rotate(-90 256.3 76.2)">470</text>
<text x="268.3" y="76.2" transform="rotate(-90 268.3 76.2)">470</text>
<text x="80.7" y="81.7">X1</text>
<text x="103.5" y="79">C8</text>
<text x="197.3" y="79.2">C4</text>
<text x="34.6" y="90">0.1u</text>
<text x="94.5" y="84">15p</text>
<text x="244.3" y="86.6" transform="rotate(-90 244.3 86.6)">R11</text>
<text x="256.3" y="86.8" transform="rotate(-90 256.3 86.8)">R12</text>
<text x="268.3" y="86.8" transform="rotate(-90 268.3 86.8)">R13</text>
<text x="196.3" y="94.5">0.1u FT-63ETP202</text>
<text x="221.4" y="99.6">Q1</text>
<text x="221.9" y="115.5">C3</text>
<text x="230.7" y="126.2" transform="rotate(-90 230.7 126.2)">0.1u</text>
<text x="204.4" y="136.9">10n</text>
<text x="195.5" y="141">C2</text>
<text x="251.5" y="141.7">R5</text>
<text x="117" y="145.2">C5</text>
<text x="129" y="145.2">C6</text>
<text x="145.5" y="145.2">D1</text>
<text x="107.2" y="156">0.1u</text>
<text x="135.9" y="155.3">4.7u</text>
<text x="152.1" y="155.1">MBR0520LT1G</text>
<text x="225" y="161.8">BUTTON</text>
<text x="229.3" y="156.3">SW5</text>
<text x="250.4" y="158.5">10k</text>
<text x="118.9" y="165.4">R7</text>
<text x="170.8" y="165.4">R8</text>
<text x="127.3" y="171.6">J1</text>
<text x="190.5" y="173.3">LED1</text>
<text x="207.9" y="174.4">R9</text>
<text x="217.2" y="179.7">680</text>
<text x="114.6" y="183.5">5.1K</text>
<text x="170.8" y="183.8">5.1K</text>
</g>
<text font-size="4.2" x="171.1" y="189.1">PCB EDGE</text>
<g font-size="3.4">
<text x="126.8" y="40.8">D8</text>
<text x="134" y="40.8">D9</text>
<text x="141.2" y="40.8">D10</text>
<text x="148.5" y="40.8">GND</text>
<text x="158" y="40.8">5V</text>
<text x="164.9" y="40.8">A6</text>
</g>
</svg>
